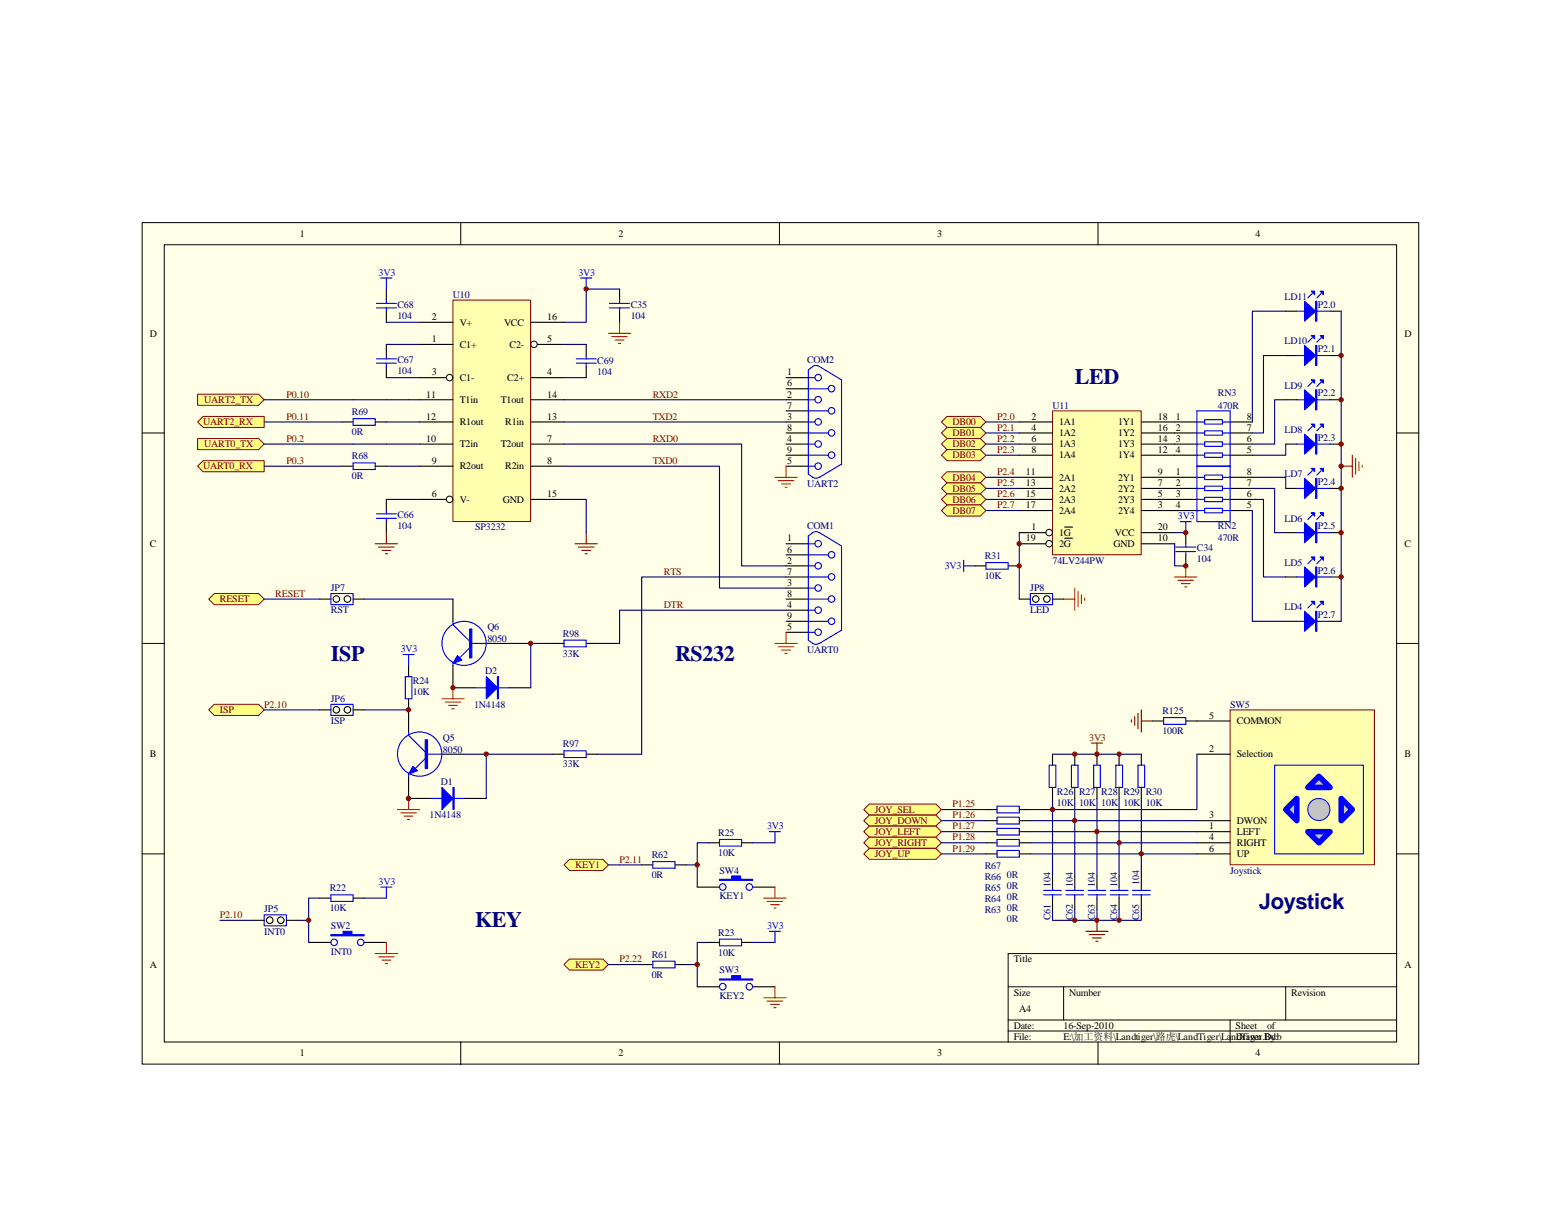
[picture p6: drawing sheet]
<svg xmlns="http://www.w3.org/2000/svg" width="279mm" height="216mm" viewBox="0 0 279 216" stroke-linecap="round" stroke-linejoin="round" font-family="sans-serif">
<path d="M25.4 39.9h228.5v150.6h-228.5z" fill="#ffffe8"/>
<g fill="none" stroke="#000" stroke-width=".18">
<path d="M25.4 39.9h228.5v150.6h-228.5zM82.5 39.9v3.9M139.5 39.9v3.9M196.5 39.9v3.9M29.4 43.8h220.6v142.7h-220.6zM25.4 77.5h4M250 77.5h4M25.4 115.2h4M250 115.2h4M25.4 152.9h4M250 152.9h4M180.4 176.7h69.6"/>
<path d="M190.4 176.7v5.9M230.1 176.7v5.9M250 170.7h-69.6v15.9M82.5 186.6v3.9M139.5 186.6v3.9M180.4 182.6h69.6M180.4 184.6h69.6M196.5 186.6v3.9M220.2 182.6v4"/>
</g>
<g fill="#ffff80" stroke="#800000" stroke-width=".18">
<path d="M35.4 70.6h10.9l1 1-1 1h-10.9z" fill-rule="evenodd"/>
<path d="M35.4 75.5l1-1h10.9v2h-10.9z" fill-rule="evenodd"/>
</g>
<path d="M140.7 67.6h4M140.7 69.6h4M140.7 71.6h4M140.7 73.6h4M140.7 75.5h4M140.7 77.5h4M140.7 79.5h4M140.7 81.5h4M140.7 83.5h4" fill="none" stroke="#000" stroke-width=".2"/>
<g fill="none" stroke="#00f" stroke-width=".2">
<path d="M144.7 79.5h1.2M144.7 77.5h3.6M144.7 75.5h1.2M144.7 73.6h3.6M144.7 71.6h1.2M144.7 69.6h3.6M144.7 67.6h1.2M145.4 65.6l.6-.2 .6 .2M145.5 65.6l-.8 .6v18.7l.8 .5M146.7 65.6l3.9 2.4v15.1l-3.9 2.3M144.7 83.5h1.2M144.7 81.5h3.6"/>
<path d="M145.4 85.4l.6 .2 .6-.2"/>
<circle cx="146.4" cy="71.6" r=".58"/>
<circle cx="146.4" cy="75.5" r=".58"/>
<circle cx="146.4" cy="67.6" r=".58"/>
<circle cx="146.4" cy="79.5" r=".58"/>
<circle cx="148.8" cy="73.5" r=".58"/>
<circle cx="148.8" cy="69.6" r=".58"/>
<circle cx="148.8" cy="77.5" r=".58"/>
<circle cx="146.4" cy="83.4" r=".58"/>
<circle cx="148.8" cy="81.5" r=".58"/>
</g>
<path d="M138.7 85.4h4M139.3 86h2.8M139.9 86.6h1.6M140.5 87.2h.4M140.7 83.5v1.9" fill="none" stroke="#f00" stroke-width=".2"/>
<g fill="#ffff80" stroke="#800000" stroke-width=".18">
<path d="M35.4 78.5h10.9l1 1-1 1h-10.9z" fill-rule="evenodd"/>
<path d="M35.4 83.5l1-1h10.9v2h-10.9z" fill-rule="evenodd"/>
</g>
<path d="M102.9 97.3h4M103.5 97.9h2.8M104.1 98.5h1.6M104.7 99.1h.4M104.9 95.4v1.9" fill="none" stroke="#800000" stroke-width=".2"/>
<path d="M81.1 53.7h13.9v39.7h-13.9z" fill="#ffffb0"/>
<path d="M81.1 53.7h13.9v39.7h-13.9z" fill="none" stroke="#800000" stroke-width=".18"/>
<g fill="none" stroke="#000" stroke-width=".2">
<path d="M69.2 51.8v1.9M69.2 55.7v2M75.1 57.7h6M95 57.7h5.9M110.9 51.8v1.9M110.9 55.7v2M61.2 75.5h2M67.2 75.5h2M69.2 61.7v1.9M69.2 65.6v2M75.1 67.6h4.8M75.1 71.6h6"/>
<path d="M75.1 75.5h6M75.1 79.5h6M75.1 61.7h6M95 71.6h5.9M95 75.5h5.9M95 79.5h5.9M95 67.6h5.9M96.2 61.7h4.7M104.9 61.7v1.9M104.9 65.6v2M61.2 83.5h2M67.2 83.5h2"/>
<path d="M69.2 89.4v2M69.2 93.4v2M75.1 89.4h4.8M75.1 83.5h6M95 83.5h5.9M95 89.4h5.9M140.7 97.3h4M140.7 99.3h4M73.1 119.1v2M81.1 107.3v3.9M81.1 119.1v4h3.9M87 115.2h4"/>
<path d="M99 115.2h1.9M104.9 115.2h2M140.7 101.3h4M140.7 103.3h4M140.7 105.3h4M140.7 107.3h4M140.7 109.2h4M140.7 111.2h4M140.7 113.2h4M73.1 125.1v5.9M73.1 139v3.9h4M79.1 135h4"/>
<path d="M91 123.1h4M99 135h1.9M104.9 135h2M83.1 142.9h3.9"/>
</g>
<g fill="none" stroke="#000" stroke-width=".18">
<circle cx="80.5" cy="67.6" r=".58"/>
<circle cx="95.6" cy="61.6" r=".58"/>
<circle cx="80.5" cy="89.4" r=".58"/>
</g>
<g fill="none" stroke="#00f" stroke-width=".2">
<path d="M67.4 55.1h3.6M67.4 54.3h3.6M68.2 49.8h1.9M69.2 49.8v2M69.2 53.7v.6M69.2 55.1v.6M103.9 49.8h2M104.9 49.8v2M109.1 55.1h3.6M109.1 54.3h3.6M110.9 53.7v.6M110.9 55.1v.6"/>
<path d="M63.2 75h4v1.1h-4zM67.4 65h3.6M67.4 64.2h3.6M69.2 63.6v.6M69.2 65v.6M103.1 65h3.6M103.1 64.2h3.6M104.9 63.6v.6M104.9 65v.6M63.2 82.9h4v1.2h-4zM67.4 92h3.6M67.4 92.8h3.6"/>
<path d="M69.2 91.4v.6M69.2 92.8v.6M144.7 99.3h3.6M144.7 97.3h1.2M145.4 95.4l.6-.2 .6 .2M145.5 95.4l-.8 .5v18.7l.8 .6M146.7 95.4l3.9 2.3v15.1l-3.9 2.4M72.1 117.2h2M73.1 117.2v1.9M81.1 111.2v.6l3 3M81.1 118.8v.3M84.1 115.2h2.9"/>
<path d="M84.1 116l-1.8 1.8M100.9 114.6h4v1.2h-4zM144.7 113.2h1.2M144.7 111.2h3.6M144.7 109.2h1.2M144.7 107.3h3.6M144.7 105.3h1.2M144.7 103.3h3.6M144.7 101.3h1.2M145.4 115.1l.6 .3 .6-.3M72.5 121.1h1.2v4h-1.2zM73.1 131v.6l3 3"/>
<path d="M73.1 138.6v.4M76.1 135.8l-1.8 1.8M76.1 135h3M85 123.1h6M100.9 134.4h4v1.2h-4zM77.1 142.9h6"/>
<circle cx="146.4" cy="97.3" r=".58"/>
<circle cx="148.8" cy="99.3" r=".58"/>
<circle cx="83.1" cy="115.2" r="4"/>
<circle cx="146.4" cy="109.2" r=".58"/>
<circle cx="146.4" cy="101.3" r=".58"/>
<circle cx="146.4" cy="113.2" r=".58"/>
<circle cx="146.4" cy="105.3" r=".58"/>
<circle cx="148.8" cy="107.2" r=".58"/>
<circle cx="148.8" cy="103.3" r=".58"/>
<circle cx="148.8" cy="111.2" r=".58"/>
<circle cx="75.1" cy="135" r="4"/>
</g>
<path d="M67.2 97.3h3.9M67.8 97.9h2.8M68.4 98.5h1.6M69 99.1h.4M69.2 95.4v1.9" fill="none" stroke="#800000" stroke-width=".2"/>
<g fill="none" stroke="#000080" stroke-width=".2">
<path d="M69.2 57.7h5.9M110.9 51.8h-6v5.9h-4M47.3 71.6h27.8M47.3 75.5h13.9M47.3 79.5h27.8M69.2 61.7h5.9M69.2 67.6h5.9M69.2 75.5h5.9M100.9 79.5h31.8v21.8h8M100.9 71.6h39.8M100.9 61.7h4M100.9 67.6h4"/>
<path d="M100.9 75.5h39.8M47.3 83.5h13.9M69.2 83.5h5.9M69.2 89.4h5.9M100.9 83.5h27.9v21.8h11.9M100.9 89.4h4v6M91 115.2h4v7.9M95 115.2h4M140.7 103.3h-25.8v31.7h-8M140.7 109.2h-29.8v6h-4M83.1 135h15.9M87 135v7.9"/>
</g>
<g fill="none" stroke="#f00" stroke-width=".2">
<path d="M108.9 59.7h4M110.9 57.7v2M109.5 60.3h2.8M110.1 60.9h1.6M110.7 61.5h.4M138.7 115.2h4M139.3 115.8h2.8M139.9 116.4h1.6M140.5 117h.4M140.7 113.2v2M79.1 125.1h4M79.7 125.7h2.8"/>
<path d="M80.3 126.3h1.6M80.9 126.9h.4M81.1 123.1v2M71.1 144.9h4M71.7 145.5h2.8M72.3 146.1h1.6M72.9 146.7h.4M73.1 142.9v2"/>
</g>
<g fill="#00f" stroke="#00f" stroke-width=".2">
<path d="M73.9 137.2l.8 .8-1.6 .6z"/>
<path d="M79.1 141l2 1.9-2 2z"/>
<path d="M81.9 117.4l.8 .8-1.6 .6z"/>
<path d="M87 121.1l2 2-2 2z"/>
<path d="M76.1 132.4h.4v5.2h-.4z" fill-rule="evenodd"/>
<path d="M81.1 141h.2v3.9h-.2z" fill-rule="evenodd"/>
<path d="M84.1 112.6h.4v5.2h-.4z" fill-rule="evenodd"/>
<path d="M89 121.1h.2v4h-.2z" fill-rule="evenodd"/>
</g>
<g fill="#ffff80" stroke="#800000" stroke-width=".18">
<path d="M37.4 107.3l1-1h7.9l1 1-1 .9h-7.9z" fill-rule="evenodd"/>
<path d="M37.4 127.1l1-1h7.9l1 1-1 1h-7.9z" fill-rule="evenodd"/>
</g>
<path d="M195.4 133h1.9M196.3 133v2M202.5 128.9v.4M203.1 128.3v1.6M203.7 127.7v2.7M204.3 129.1h2M204.3 127.1v3.9M194.4 166.7h3.9M194.9 167.3h2.8M195.5 167.9h1.6M196.1 168.5h.4M196.3 164.8v1.9" fill="none" stroke="#800000" stroke-width=".2"/>
<path d="M188.4 156.8v2M192.4 156.8v2M196.3 156.8v2M200.3 156.8v2M204.3 156.8v2M188.4 160.8v2M192.4 160.8v2M196.3 160.8v2M200.3 160.8v2M204.3 160.8v2" fill="none" stroke="#000" stroke-width=".2"/>
<g fill="none" stroke="#00f" stroke-width=".2">
<path d="M186.8 159.4h3.2M188.4 158.8v.6M190.8 159.4h3.2M192.4 158.8v.6M194.8 159.4h3.1M196.3 158.8v.6M198.7 159.4h3.2M200.3 158.8v.6M202.7 159.4h3.2M204.3 158.8v.6M186.8 160.2h3.2M188.4 160.2v.6"/>
<path d="M190.8 160.2h3.2M192.4 160.2v.6M194.8 160.2h3.1M196.3 160.2v.6M198.7 160.2h3.2M200.3 160.2v.6M202.7 160.2h3.2M204.3 160.2v.6"/>
</g>
<path d="M188.4 135h15.9M188.4 142.9v13.9M192.4 142.9v13.9M196.3 142.9v13.9M200.3 142.9v13.9M204.3 142.9v13.9M188.4 162.8v2h15.9v-2M192.4 162.8v2M196.3 162.8v2M200.3 162.8v2" fill="none" stroke="#000080" stroke-width=".2"/>
<path d="M220.2 127.1h25.8v27.7h-25.8z" fill="#ffffb0"/>
<path d="M220.2 127.1h25.8v27.7h-25.8z" fill="none" stroke="#800000" stroke-width=".18"/>
<circle cx="236.1" cy="144.9" r="1.98" fill="#c0c0c0" stroke="#00f" stroke-width=".18"/>
<g fill="#c0c0c0" stroke="#00f" stroke-width=".99">
<path d="M234.1 141l2-2 2 2z"/>
<path d="M230.1 144.9l2-2v4z"/>
<path d="M234.1 148.9h4l-2 2z"/>
<path d="M240.1 142.9l1.9 2-1.9 2z"/>
</g>
<path d="M228.1 137h15.9v15.9h-15.9z" fill="none" stroke="#00f" stroke-width=".2"/>
<path d="M214.2 129.1h6M214.2 135h6M214.2 146.9h6M214.2 148.9h6M214.2 150.9h6M214.2 152.9h6" fill="none" stroke="#000" stroke-width=".2"/>
<path d="M214.2 135v9.9h-29.8M168.5 152.9h8M168.5 150.9h8M168.5 148.9h8M168.5 146.9h8M168.5 144.9h8M184.4 152.9h29.8M184.4 150.9h29.8M184.4 146.9h29.8M184.4 148.9h29.8" fill="none" stroke="#000080" stroke-width=".2"/>
<g fill="#800000" stroke="#800000" stroke-width=".18">
<circle cx="204.3" cy="152.8" r=".39"/>
<circle cx="200.3" cy="150.9" r=".39"/>
<circle cx="196.3" cy="148.9" r=".39"/>
<circle cx="192.4" cy="146.9" r=".39"/>
<circle cx="188.4" cy="144.9" r=".39"/>
</g>
<g fill="#ffff80" stroke="#800000" stroke-width=".18">
<path d="M154.6 144.9l1-1h11.9l1 1-1 1h-11.9z" fill-rule="evenodd"/>
<path d="M154.6 146.9l1-1h11.9l1 1-1 1h-11.9z" fill-rule="evenodd"/>
<path d="M154.6 148.9l1-1h11.9l1 1-1 1h-11.9z" fill-rule="evenodd"/>
<path d="M154.6 150.9l1-1h11.9l1 1-1 1h-11.9z" fill-rule="evenodd"/>
<path d="M154.6 152.9l1-1h11.9l1 1-1 .9h-11.9z" fill-rule="evenodd"/>
</g>
<g fill="none" stroke="#000" stroke-width=".2">
<path d="M188.4 135v2M192.4 135v2M196.3 135v2M200.3 135v2M204.3 135v2M206.3 129.1h2M212.2 129.1h2M124.8 158.8h4M126.8 150.9h2M132.7 150.9h2M134.7 158.8h4M176.5 144.9h2"/>
<path d="M176.5 146.9h2M176.5 148.9h2M176.5 150.9h2M176.5 152.9h2M182.4 144.9h2M182.4 146.9h2M182.4 148.9h2M182.4 150.9h2M182.4 152.9h2M188.4 141v1.9M192.4 141v1.9M196.3 141v1.9"/>
<path d="M200.3 141v1.9M204.3 141v1.9M55.2 168.7h4M57.2 160.8h2M63.2 160.8h2M65.2 168.7h4"/>
</g>
<g fill="none" stroke="#00f" stroke-width=".2">
<path d="M187.8 137h1.2v4h-1.2zM191.8 137h1.2v4h-1.2zM195.8 137h1.1v4h-1.1zM199.7 137h1.2v4h-1.2zM203.7 137h1.2v4h-1.2zM208.3 128.5h3.9v1.2h-3.9zM68.2 158.8h1.9M69.2 158.8v2M128.8 150.3h3.9v1.2h-3.9zM137.7 148.9h2M138.7 148.9v2M178.5 144.3h3.9v1.2h-3.9z"/>
<path d="M178.5 146.3h3.9v1.2h-3.9zM178.5 148.3h3.9v1.2h-3.9zM178.5 150.3h3.9v1.2h-3.9zM178.5 152.3h3.9v1.2h-3.9zM59.2 160.2h4v1.2h-4z"/>
<circle cx="129.4" cy="158.8" r=".59"/>
<circle cx="134.1" cy="158.8" r=".59"/>
<circle cx="59.8" cy="168.7" r=".58"/>
<circle cx="64.6" cy="168.7" r=".58"/>
</g>
<g fill="#800000" stroke="#800000" stroke-width=".18">
<circle cx="196.3" cy="164.7" r=".38"/>
<circle cx="200.3" cy="164.7" r=".38"/>
<circle cx="192.4" cy="164.7" r=".39"/>
</g>
<g fill="#00f" stroke="#00f" stroke-width=".2">
<path d="M59.2 167.3h2.2v-.6h1.6v.6h2.2v.2h-6z" fill-rule="evenodd"/>
<path d="M128.8 157.4h2.2v-.6h1.5v.6h2.2v.2h-5.9z" fill-rule="evenodd"/>
</g>
<path d="M138.7 158.8v2M67.2 170.7h3.9M67.8 171.3h2.8M68.4 171.9h1.6M69 172.5h.4M69.2 168.7v2M136.7 160.8h4M137.3 161.4h2.8M137.9 162h1.6M138.5 162.6h.4" fill="none" stroke="#f00" stroke-width=".2"/>
<path d="M126.8 150.9h-2v7.9M134.7 150.9h4M57.2 160.8h-2v7.9M65.2 160.8h4" fill="none" stroke="#000080" stroke-width=".2"/>
<g fill="#ffffe8" stroke="#000" stroke-width=".2">
<circle cx="48.3" cy="164.7" r=".59"/>
<circle cx="50.3" cy="164.7" r=".59"/>
</g>
<path d="M47.3 163.8h4v1.9h-4z" fill="none" stroke="#00f" stroke-width=".2"/>
<path d="M45.3 164.8h2M51.3 164.8h2" fill="none" stroke="#000" stroke-width=".2"/>
<path d="M53.3 164.8h1.9" fill="none" stroke="#000080" stroke-width=".2"/>
<g fill="#ffffe8" stroke="#000" stroke-width=".2">
<circle cx="60.2" cy="107.2" r=".58"/>
<circle cx="62.2" cy="107.2" r=".59"/>
</g>
<path d="M59.2 106.3h4v1.9h-4z" fill="none" stroke="#00f" stroke-width=".2"/>
<path d="M57.2 107.3h2M63.2 107.3h2" fill="none" stroke="#000" stroke-width=".2"/>
<g fill="#ffffe8" stroke="#000" stroke-width=".2">
<circle cx="60.2" cy="127.1" r=".58"/>
<circle cx="62.2" cy="127.1" r=".59"/>
</g>
<g fill="none" stroke="#00f" stroke-width=".2">
<path d="M232.1 55.7h6M234.9 52.5l-.8 .8M236.5 52.5l-.8 .8M214.2 73.6h6v9.9h-6zM214.2 79.5h1.4M214.2 75.5h1.4M214.2 77.5h1.4M215.6 75.1h3.2v.8h-3.2zM215.6 77.1h3.2v.8h-3.2zM215.6 79.1h3.2v.8h-3.2zM218.8 79.5h1.4M218.8 75.5h1.4"/>
<path d="M218.8 77.5h1.4M232.1 63.6h6M232.1 71.6h6M232.1 79.5h6M234.9 60.5l-.8 .8M234.9 68.4l-.8 .8M234.9 76.3l-.8 .8M236.5 60.5l-.8 .8M236.5 68.4l-.8 .8M236.5 76.3l-.8 .8M214.2 83.5h6v9.9h-6zM214.2 87.4h1.4"/>
<path d="M214.2 81.5h1.4M214.2 85.4h1.4M214.2 89.4h1.4M214.2 91.4h1.4M215.6 81.1h3.2v.8h-3.2zM215.6 85h3.2v.9h-3.2zM215.6 87h3.2v.8h-3.2zM215.6 89h3.2v.8h-3.2zM215.6 91h3.2v.8h-3.2zM218.8 87.4h1.4M218.8 81.5h1.4M218.8 85.4h1.4"/>
<path d="M218.8 89.4h1.4M218.8 91.4h1.4M232.1 87.4h6M232.1 95.4h6M234.9 84.3l-.8 .7M234.9 92.2l-.8 .8M236.5 84.3l-.8 .7M236.5 92.2l-.8 .8M172.5 101.3h2M172.5 100.3v2M176.5 100.7h3.9v1.2h-3.9zM232.1 103.3h6"/>
<path d="M232.1 111.2h6M234.9 100.1l-.8 .8M234.9 108.1l-.8 .7M236.5 100.1l-.8 .8M236.5 108.1l-.8 .7M59.2 126.1h4v2h-4zM116.8 154.2h4v1.2h-4z"/>
</g>
<g fill="none" stroke="#000" stroke-width=".2">
<path d="M230.1 55.7h2M238.1 55.7h2M210.3 79.5h3.9M210.3 75.5h3.9M210.3 77.5h3.9M220.2 79.5h4M220.2 75.5h4M220.2 77.5h4M230.1 63.6h2M230.1 71.6h2M230.1 79.5h2M238.1 63.6h2"/>
<path d="M238.1 71.6h2M238.1 79.5h2M210.3 87.4h3.9M210.3 81.5h3.9M210.3 85.4h3.9M210.3 89.4h3.9M210.3 91.4h3.9M220.2 87.4h4M220.2 81.5h4M220.2 85.4h4M220.2 89.4h4M220.2 91.4h4"/>
<path d="M230.1 87.4h2M230.1 95.4h2M238.1 87.4h2M238.1 95.4h2M174.5 101.3h2M180.4 101.3h2M230.1 103.3h2M230.1 111.2h2M238.1 103.3h2M238.1 111.2h2M57.2 127.1h2M63.2 127.1h2"/>
<path d="M114.9 154.8h1.9M120.8 154.8h2"/>
</g>
<g fill="none" stroke="#000080" stroke-width=".2">
<path d="M230.1 55.7h-5.9v19.8M240.1 55.7v55.5M176.5 75.5h5.9M176.5 77.5h5.9M176.5 79.5h5.9M230.1 79.5v2h-5.9M230.1 63.6h-4v13.9h-1.9M230.1 71.6h-2v7.9h-3.9M176.5 81.5h5.9M176.5 85.4h5.9M176.5 87.4h5.9M176.5 89.4h5.9"/>
<path d="M176.5 91.4h5.9M182.4 95.4v11.9M224.2 85.4h5.9v2M224.2 87.4h3.9v8h2M224.2 89.4h1.9v13.9h4M224.2 91.4v19.8h5.9M47.3 107.3h9.9M65.2 107.3h15.9M47.3 127.1h9.9M65.2 127.1h7.9M110.9 154.8h4M122.8 154.8h2"/>
</g>
<g fill="#00f" stroke="#00f" stroke-width=".2">
<path d="M233.5 53.9l2 1.8-2 1.8z"/>
<path d="M236.3 52.1h.6v.6z"/>
<path d="M234.7 52.1h.6v.6z"/>
<path d="M233.5 61.8l2 1.8-2 1.8z"/>
<path d="M236.3 60.1h.6v.6z"/>
<path d="M234.7 60.1h.6v.6z"/>
<path d="M233.5 69.8l2 1.8-2 1.8z"/>
<path d="M236.3 68h.6v.6z"/>
<path d="M234.7 68h.6v.6z"/>
<path d="M233.5 77.7l2 1.8-2 1.8z"/>
<path d="M236.3 75.9h.6v.6z"/>
<path d="M234.7 75.9h.6v.6z"/>
<path d="M233.5 85.6l2 1.8-2 1.8z"/>
<path d="M236.3 83.9h.6v.6z"/>
<path d="M234.7 83.9h.6v.6z"/>
<path d="M233.5 93.6l2 1.8-2 1.8z"/>
<path d="M236.3 91.8h.6v.6z"/>
<path d="M234.7 91.8h.6v.6z"/>
<path d="M233.5 101.5l2 1.8-2 1.8z"/>
<path d="M236.3 99.7h.6v.6z"/>
<path d="M234.7 99.7h.6v.6z"/>
<path d="M233.5 109.4l2 1.8-2 1.8z"/>
<path d="M236.3 107.7h.6v.5z"/>
<path d="M234.7 107.7h.6v.5z"/>
<path d="M235.5 53.9h.2v3.6h-.2z" fill-rule="evenodd"/>
<path d="M235.5 61.8h.2v3.6h-.2z" fill-rule="evenodd"/>
<path d="M235.5 69.8h.2v3.6h-.2z" fill-rule="evenodd"/>
<path d="M235.5 77.7h.2v3.6h-.2z" fill-rule="evenodd"/>
<path d="M235.5 85.6h.2v3.6h-.2z" fill-rule="evenodd"/>
<path d="M235.5 93.6h.2v3.6h-.2z" fill-rule="evenodd"/>
<path d="M235.5 101.5h.2v3.6h-.2z" fill-rule="evenodd"/>
<path d="M235.5 109.4h.2v3.6h-.2z" fill-rule="evenodd"/>
</g>
<path d="M240.1 83.5h1.9M242 81.5v3.9M242.6 82.1v2.8M243.2 82.7v1.6M243.8 83.3v.4M190.4 107.3h2M192.4 105.3v3.9M193 105.9v2.7M193.6 106.5v1.6M194.1 107.1v.4" fill="none" stroke="#f00" stroke-width=".2"/>
<g fill="#800000" stroke="#800000" stroke-width=".18">
<circle cx="240" cy="63.6" r=".39"/>
<circle cx="240" cy="71.6" r=".39"/>
<circle cx="240" cy="79.5" r=".39"/>
<circle cx="240" cy="83.5" r=".39"/>
<circle cx="240" cy="87.4" r=".39"/>
<circle cx="240" cy="95.4" r=".39"/>
<circle cx="240" cy="103.3" r=".39"/>
</g>
<g fill="#ffff80" stroke="#800000" stroke-width=".18">
<path d="M168.5 75.5l1-1h6l1 1-1 1h-6z" fill-rule="evenodd"/>
<path d="M168.5 77.5l1-1h6l1 1-1 1h-6z" fill-rule="evenodd"/>
<path d="M168.5 79.5l1-1h6l1 1-1 1h-6z" fill-rule="evenodd"/>
<path d="M168.5 81.5l1-1h6l1 1-1 1h-6z" fill-rule="evenodd"/>
<path d="M168.5 85.4l1-.9h6l1 .9-1 1h-6z" fill-rule="evenodd"/>
<path d="M168.5 87.4l1-1h6l1 1-1 1h-6z" fill-rule="evenodd"/>
<path d="M168.5 89.4l1-1h6l1 1-1 1h-6z" fill-rule="evenodd"/>
<path d="M168.5 91.4l1-1h6l1 1-1 1h-6z" fill-rule="evenodd"/>
</g>
<path d="M188.4 73.6h15.9v25.7h-15.9z" fill="#ffffb0"/>
<path d="M188.4 73.6h15.9v25.7h-15.9z" fill="none" stroke="#800000" stroke-width=".18"/>
<g fill="none" stroke="#000" stroke-width=".2">
<path d="M182.4 75.5h6M182.4 77.5h6M182.4 79.5h6M204.3 75.5h6M204.3 77.5h6M204.3 79.5h6M182.4 95.4h4.8M182.4 97.3h4.8M182.4 81.5h6M182.4 85.4h6M182.4 87.4h6M182.4 89.4h6"/>
<path d="M182.4 91.4h6M190.6 94.4h1.4M190.6 96.4h1.4M204.3 81.5h6M204.3 85.4h6M204.3 87.4h6M204.3 89.4h6M204.3 91.4h6M204.3 95.4h6M204.3 97.3h6M212.2 95.4v1.9M212.2 99.3v2"/>
</g>
<g fill="none" stroke="#000" stroke-width=".18">
<circle cx="187.8" cy="97.3" r=".58"/>
<circle cx="187.8" cy="95.3" r=".58"/>
</g>
<path d="M210.4 98.7h3.6M210.4 97.9h3.6M211.2 93.4h2M212.2 93.4v2M212.2 97.3v.6M212.2 98.7v.6" fill="none" stroke="#00f" stroke-width=".2"/>
<path d="M210.3 103.3h3.9M210.8 103.9h2.8M211.4 104.5h1.6M212 105.1h.4M212.2 101.3v2" fill="none" stroke="#f00" stroke-width=".2"/>
<path d="M210.3 97.3v4h1.9M210.3 95.4h1.9" fill="none" stroke="#000080" stroke-width=".2"/>
<path d="M100.9 154.8l1-1h6l1 1-1 1h-6z" fill-rule="evenodd" fill="#ffff80" stroke="#800000" stroke-width=".18"/>
<path d="M108.9 154.8h2M39.3 164.8h6" fill="none" stroke="#000080" stroke-width=".2"/>
<g fill="#800000" stroke="#800000" stroke-width=".18">
<circle cx="104.9" cy="51.7" r=".39"/>
<circle cx="95" cy="115.2" r=".39"/>
<circle cx="87" cy="135" r=".39"/>
</g>
<g fill="#ffffe8" stroke="#000" stroke-width=".2">
<circle cx="185.4" cy="107.2" r=".58"/>
<circle cx="187.4" cy="107.2" r=".58"/>
</g>
<g fill="none" stroke="#00f" stroke-width=".2">
<path d="M184.4 106.3h4v1.9h-4zM116.8 172.1h4v1.2h-4zM128.8 168.1h3.9v1.2h-3.9zM137.7 166.7h2M138.7 166.7v2"/>
<circle cx="129.4" cy="176.6" r=".59"/>
<circle cx="134.1" cy="176.6" r=".59"/>
</g>
<path d="M182.4 107.3h2M188.4 107.3h2M114.9 172.7h1.9M120.8 172.7h2M124.8 176.7h4M126.8 168.7h2M132.7 168.7h2M134.7 176.7h4" fill="none" stroke="#000" stroke-width=".2"/>
<path d="M128.8 175.3h2.2v-.6h1.5v.6h2.2v.2h-5.9z" fill-rule="evenodd" fill="#00f" stroke="#00f" stroke-width=".2"/>
<path d="M136.7 178.6h4M137.3 179.2h2.8M137.9 179.8h1.6M138.7 176.7v1.9M138.5 180.4h.4" fill="none" stroke="#f00" stroke-width=".2"/>
<path d="M110.9 172.7h4M122.8 172.7h2M126.8 168.7h-2v8M134.7 168.7h4" fill="none" stroke="#000080" stroke-width=".2"/>
<path d="M100.9 172.7l1-1h6l1 1-1 1h-6z" fill-rule="evenodd" fill="#ffff80" stroke="#800000" stroke-width=".18"/>
<path d="M108.9 172.7h2" fill="none" stroke="#000080" stroke-width=".2"/>
<g fill="#800000" stroke="#800000" stroke-width=".18">
<circle cx="124.8" cy="154.8" r=".39"/>
<circle cx="124.8" cy="172.7" r=".39"/>
<circle cx="55.2" cy="164.7" r=".39"/>
<circle cx="73.1" cy="127.1" r=".39"/>
<circle cx="73.1" cy="142.9" r=".39"/>
<circle cx="81.1" cy="123.1" r=".38"/>
<circle cx="182.4" cy="101.3" r=".38"/>
<circle cx="212.2" cy="101.3" r=".39"/>
<circle cx="200.3" cy="135" r=".38"/>
<circle cx="196.3" cy="135" r=".38"/>
<circle cx="192.4" cy="135" r=".39"/>
<circle cx="182.4" cy="97.3" r=".39"/>
<circle cx="212.2" cy="95.4" r=".39"/>
</g>
<g font-size="3.9" fill="#000080">
<text x="192.4" y="68.8">LED</text>
<text x="59.2" y="118.3">ISP</text>
<text x="120.8" y="118.3">RS232</text>
<text x="85" y="165.9">KEY</text>
<text x="225.3" y="162.7">Joystick</text>
</g>
<g font-size="1.8">
<text x="53.7" y="42.4">1</text>
<text x="110.7" y="42.4">2</text>
<text x="167.7" y="42.4">3</text>
<text x="224.7" y="42.4">4</text>
<text x="77.3" y="57.3">2</text>
<text x="82.3" y="58.3">V+</text>
<text x="90.2" y="58.3">VCC</text>
<text x="98" y="57.3">16</text>
<text x="26.8" y="60.3">D</text>
<text x="77.3" y="61.2">1</text>
<text x="82.3" y="62.2">C1+</text>
<text x="91.2" y="62.2">C2-</text>
<text x="98" y="61.2">5</text>
<text x="251.4" y="60.3">D</text>
<text x="76.3" y="71.2">11</text>
<text x="77.3" y="67.2">3</text>
<text x="82.3" y="68.2">C1-</text>
<text x="90.8" y="68.2">C2+</text>
<text x="98" y="71.2">14</text>
<text x="98" y="67.2">4</text>
<text x="140.9" y="67.2">1</text>
<text x="140.9" y="69.2">6</text>
<text x="140.9" y="71.2">2</text>
<text x="76.3" y="75.1">12</text>
<text x="82.3" y="72.1">T1in</text>
<text x="82.3" y="76.1">R1out</text>
<text x="89.6" y="72.1">T1out</text>
<text x="90.4" y="76.1">R1in</text>
<text x="98" y="75.1">13</text>
<text x="140.9" y="73.1">7</text>
<text x="140.9" y="75.1">3</text>
<text x="140.9" y="77.1">8</text>
<text x="184.6" y="75.1">2</text>
<text x="184.6" y="77.1">4</text>
<text x="189.6" y="76.1">1A1</text>
<text x="200.1" y="76.1">1Y1</text>
<text x="207.3" y="75.1">18</text>
<text x="207.3" y="77.1">16</text>
<text x="210.4" y="75.1">1</text>
<text x="210.4" y="77.1">2</text>
<text x="223.2" y="77.1">7</text>
<text x="223.2" y="75.1">8</text>
<text x="76.3" y="79.1">10</text>
<text x="77.3" y="83.1">9</text>
<text x="82.3" y="80.1">T2in</text>
<text x="89.6" y="80.1">T2out</text>
<text x="98" y="83.1">8</text>
<text x="98" y="79.1">7</text>
<text x="140.9" y="79.1">4</text>
<text x="140.9" y="81.1">9</text>
<text x="140.9" y="83.1">5</text>
<text x="184.6" y="79.1">6</text>
<text x="184.6" y="81.1">8</text>
<text x="189.6" y="78.1">1A2</text>
<text x="189.6" y="80.1">1A3</text>
<text x="189.6" y="82.1">1A4</text>
<text x="200.1" y="78.1">1Y2</text>
<text x="200.1" y="80.1">1Y3</text>
<text x="200.1" y="82.1">1Y4</text>
<text x="207.3" y="79.1">14</text>
<text x="207.3" y="81.1">12</text>
<text x="210.4" y="79.1">3</text>
<text x="210.4" y="81.1">4</text>
<text x="223.2" y="81.1">5</text>
<text x="223.2" y="79.1">6</text>
<text x="77.3" y="89">6</text>
<text x="82.3" y="84">R2out</text>
<text x="82.3" y="90">V-</text>
<text x="90" y="90">GND</text>
<text x="90.4" y="84">R2in</text>
<text x="98" y="89">15</text>
<text x="183.6" y="85">11</text>
<text x="183.6" y="87">13</text>
<text x="183.6" y="89">15</text>
<text x="189.6" y="86">2A1</text>
<text x="189.6" y="88">2A2</text>
<text x="189.6" y="90">2A3</text>
<text x="200.1" y="86">2Y1</text>
<text x="200.1" y="88">2Y2</text>
<text x="200.1" y="90">2Y3</text>
<text x="207.3" y="85">9</text>
<text x="207.3" y="87">7</text>
<text x="207.3" y="89">5</text>
<text x="210.4" y="85">1</text>
<text x="210.4" y="87">2</text>
<text x="210.4" y="89">3</text>
<text x="223.2" y="89">6</text>
<text x="223.2" y="87">7</text>
<text x="223.2" y="85">8</text>
<text x="183.6" y="91">17</text>
<text x="184.6" y="95">1</text>
<text x="189.6" y="92">2A4</text>
<text x="189.6" y="95.9">1G</text>
<text x="199.5" y="95.9">VCC</text>
<text x="200.1" y="92">2Y4</text>
<text x="207.3" y="91">3</text>
<text x="207.3" y="95">20</text>
<text x="210.4" y="91">4</text>
<text x="223.2" y="91">5</text>
<text x="26.8" y="97.9">C</text>
<text x="140.9" y="96.9">1</text>
<text x="140.9" y="98.9">6</text>
<text x="140.9" y="100.9">2</text>
<text x="183.6" y="96.9">19</text>
<text x="189.6" y="97.9">2G</text>
<text x="199.3" y="97.9">GND</text>
<text x="207.3" y="96.9">10</text>
<text x="251.4" y="97.9">C</text>
<text x="140.9" y="102.9">7</text>
<text x="140.9" y="104.9">3</text>
<text x="140.9" y="106.8">8</text>
<text x="140.9" y="108.8">4</text>
<text x="140.9" y="110.8">9</text>
<text x="140.9" y="112.8">5</text>
<text x="216.4" y="128.7">5</text>
<text x="221.4" y="129.6">COMMON</text>
<text x="26.8" y="135.6">B</text>
<text x="216.4" y="134.6">2</text>
<text x="221.4" y="135.6">Selection</text>
<text x="251.4" y="135.6">B</text>
<text x="216.4" y="146.5">3</text>
<text x="216.4" y="148.5">1</text>
<text x="221.4" y="147.5">DWON</text>
<text x="221.4" y="149.5">LEFT</text>
<text x="216.4" y="150.5">4</text>
<text x="216.4" y="152.4">6</text>
<text x="221.4" y="151.4">RIGHT</text>
<text x="221.4" y="153.4">UP</text>
<text x="26.8" y="173.2">A</text>
<text x="181.4" y="172.3">Title</text>
<text x="251.4" y="173.2">A</text>
<text x="181.4" y="178.2">Size</text>
<text x="191.4" y="178.2">Number</text>
<text x="231.1" y="178.2">Revision</text>
<text x="181.4" y="184.2">Date:</text>
<text x="182.4" y="181.2">A4</text>
<text x="190.4" y="184.2">16-Sep-2010</text>
<text x="221.2" y="184.2">Sheet</text>
<text x="226.8" y="184.2">of</text>
<text x="53.7" y="189.1">1</text>
<text x="110.7" y="189.1">2</text>
<text x="167.7" y="189.1">3</text>
<text x="181.4" y="186.1">File:</text>
<text x="190.4" y="186.1">E:\加工资料\Landtiger\路虎\LandTiger\LandTiger.Ddb</text>
<text x="221.2" y="186.1">Drawn By:</text>
<text x="224.7" y="189.1">4</text>
</g>
<g font-size="1.8" fill="#00f">
<text x="67.8" y="49.3">3V3</text>
<text x="103.5" y="49.3">3V3</text>
<text x="210.8" y="93">3V3</text>
<text x="169.1" y="101.9">3V3</text>
<text x="71.7" y="116.8">3V3</text>
<text x="137.3" y="148.5">3V3</text>
<text x="67.8" y="158.4">3V3</text>
<text x="137.3" y="166.3">3V3</text>
</g>
<g font-size="1.8" fill="#000080">
<text x="81.1" y="53.3">U10</text>
<text x="229.9" y="53.7">LD11</text>
<text x="71.1" y="55.1">C68</text>
<text x="71.1" y="57.1">104</text>
<text x="112.9" y="55.1">C35</text>
<text x="112.9" y="57.1">104</text>
<text x="235.9" y="55.1">P2.0</text>
<text x="71.1" y="65">C67</text>
<text x="106.9" y="65.2">C69</text>
<text x="144.5" y="65">COM2</text>
<text x="229.9" y="61.6">LD10</text>
<text x="235.9" y="63">P2.1</text>
<text x="71.1" y="67">104</text>
<text x="106.9" y="67.2">104</text>
<text x="218" y="71">RN3</text>
<text x="229.9" y="69.6">LD9</text>
<text x="235.9" y="71">P2.2</text>
<text x="63" y="74.3">R69</text>
<text x="63" y="77.9">0R</text>
<text x="188.4" y="73.1">U11</text>
<text x="218" y="73.1">470R</text>
<text x="229.9" y="77.5">LD8</text>
<text x="63" y="82.3">R68</text>
<text x="235.9" y="78.9">P2.3</text>
<text x="63" y="85.8">0R</text>
<text x="144.5" y="87.2">UART2</text>
<text x="229.9" y="85.4">LD7</text>
<text x="235.9" y="86.8">P2.4</text>
<text x="71.1" y="92.8">C66</text>
<text x="71.1" y="94.7">104</text>
<text x="85" y="95">SP3232</text>
<text x="144.5" y="94.7">COM1</text>
<text x="218" y="94.7">RN2</text>
<text x="229.9" y="93.4">LD6</text>
<text x="235.9" y="94.7">P2.5</text>
<text x="176.3" y="100.1">R31</text>
<text x="188.4" y="100.9">74LV244PW</text>
<text x="214.2" y="98.7">C34</text>
<text x="214.2" y="100.7">104</text>
<text x="218" y="96.9">470R</text>
<text x="229.9" y="101.3">LD5</text>
<text x="59.2" y="105.9">JP7</text>
<text x="176.3" y="103.7">10K</text>
<text x="184.4" y="105.9">JP8</text>
<text x="235.9" y="102.7">P2.6</text>
<text x="59.2" y="109.8">RST</text>
<text x="87.2" y="112.8">Q6</text>
<text x="100.8" y="114">R98</text>
<text x="184.4" y="109.8">LED</text>
<text x="229.9" y="109.2">LD4</text>
<text x="235.9" y="110.6">P2.7</text>
<text x="87.2" y="115">8050</text>
<text x="100.8" y="117.5">33K</text>
<text x="144.5" y="116.9">UART0</text>
<text x="59.2" y="125.7">JP6</text>
<text x="73.9" y="122.5">R24</text>
<text x="73.9" y="124.5">10K</text>
<text x="86.8" y="120.7">D2</text>
<text x="59.2" y="129.6">ISP</text>
<text x="84.9" y="126.7">1N4148</text>
<text x="208.1" y="127.8">R125</text>
<text x="208.1" y="131.4">100R</text>
<text x="220.2" y="126.7">SW5</text>
<text x="79.3" y="132.6">Q5</text>
<text x="79.3" y="134.8">8050</text>
<text x="100.8" y="133.8">R97</text>
<text x="100.8" y="137.4">33K</text>
<text x="78.9" y="140.5">D1</text>
<text x="189.2" y="142.3">R26 R27 R28 R29 R30</text>
<text x="76.9" y="146.5">1N4148</text>
<text x="128.6" y="149.7">R25</text>
<text x="189.2" y="144.3">10K</text>
<text x="193.1" y="144.3">10K</text>
<text x="197.1" y="144.3">10K</text>
<text x="201.1" y="144.3">10K</text>
<text x="205.1" y="144.3">10K</text>
<text x="116.6" y="153.6">R62</text>
<text x="128.6" y="153.2">10K</text>
<text x="176.3" y="155.6">R67</text>
<text x="59" y="159.6">R22</text>
<text x="116.6" y="157.2">0R</text>
<text x="128.8" y="156.4">SW4</text>
<text x="128.8" y="161">KEY1</text>
<text x="176.3" y="157.6">R66</text>
<text x="176.3" y="159.6">R65</text>
<text x="176.3" y="161.6">R64</text>
<text x="180.2" y="157.2">0R</text>
<text x="180.2" y="159.2">0R</text>
<text x="180.2" y="161.2">0R</text>
<text x="188" y="158.8" transform="rotate(-90 188 158.8)">104</text>
<text x="192" y="158.8" transform="rotate(-90 192 158.8)">104</text>
<text x="196" y="158.8" transform="rotate(-90 196 158.8)">104</text>
<text x="200" y="158.8" transform="rotate(-90 200 158.8)">104</text>
<text x="203.9" y="158.4" transform="rotate(-90 203.9 158.4)">104</text>
<text x="220.2" y="156.4">Joystick</text>
<text x="47.3" y="163.3">JP5</text>
<text x="47.3" y="167.3">INT0</text>
<text x="59" y="163.2">10K</text>
<text x="59.2" y="166.3">SW2</text>
<text x="128.6" y="167.5">R23</text>
<text x="176.3" y="163.5">R63</text>
<text x="180.2" y="163.2">0R</text>
<text x="180.2" y="165.1">0R</text>
<text x="188" y="164.8" transform="rotate(-90 188 164.8)">C61</text>
<text x="192" y="164.8" transform="rotate(-90 192 164.8)">C62</text>
<text x="196" y="164.8" transform="rotate(-90 196 164.8)">C63</text>
<text x="200" y="164.8" transform="rotate(-90 200 164.8)">C64</text>
<text x="203.9" y="164.8" transform="rotate(-90 203.9 164.8)">C65</text>
<text x="59.2" y="170.9">INT0</text>
<text x="116.6" y="171.5">R61</text>
<text x="128.6" y="171.1">10K</text>
<text x="116.6" y="175">0R</text>
<text x="128.8" y="174.2">SW3</text>
<text x="128.8" y="178.8">KEY2</text>
</g>
<g font-size="1.8" fill="#800000">
<text x="51.3" y="71.2">P0.10</text>
<text x="116.8" y="71.2">RXD2</text>
<text x="36.4" y="76.1">UART2_RX</text>
<text x="36.6" y="72.1">UART2_TX</text>
<text x="51.3" y="75.1">P0.11</text>
<text x="116.8" y="75.1">TXD2</text>
<text x="170.5" y="76.1">DB00</text>
<text x="178.5" y="75.1">P2.0</text>
<text x="178.5" y="77.1">P2.1</text>
<text x="36.6" y="80.1">UART0_TX</text>
<text x="51.3" y="79.1">P0.2</text>
<text x="51.3" y="83.1">P0.3</text>
<text x="116.8" y="79.1">RXD0</text>
<text x="116.8" y="83.1">TXD0</text>
<text x="170.5" y="78.1">DB01</text>
<text x="170.5" y="80.1">DB02</text>
<text x="170.5" y="82.1">DB03</text>
<text x="178.5" y="79.1">P2.2</text>
<text x="178.5" y="81.1">P2.3</text>
<text x="36.4" y="84">UART0_RX</text>
<text x="170.5" y="86">DB04</text>
<text x="170.5" y="88">DB05</text>
<text x="170.5" y="90">DB06</text>
<text x="178.5" y="85">P2.4</text>
<text x="178.5" y="87">P2.5</text>
<text x="178.5" y="89">P2.6</text>
<text x="170.5" y="92">DB07</text>
<text x="178.5" y="91">P2.7</text>
<text x="39.3" y="107.8">RESET</text>
<text x="49.3" y="106.8">RESET</text>
<text x="118.8" y="102.9">RTS</text>
<text x="118.8" y="108.8">DTR</text>
<text x="39.3" y="127.7">ISP</text>
<text x="47.3" y="126.7">P2.10</text>
<text x="194.9" y="132.6">3V3</text>
<text x="156.6" y="145.5">JOY_SEL</text>
<text x="156.6" y="147.5">JOY_DOWN</text>
<text x="156.6" y="149.5">JOY_LEFT</text>
<text x="170.5" y="144.5">P1.25</text>
<text x="170.5" y="146.5">P1.26</text>
<text x="170.5" y="148.5">P1.27</text>
<text x="102.9" y="155.4">KEY1</text>
<text x="110.9" y="154.4">P2.11</text>
<text x="156.6" y="151.4">JOY_RIGHT</text>
<text x="156.6" y="153.4">JOY_UP</text>
<text x="170.5" y="150.5">P1.28</text>
<text x="170.5" y="152.4">P1.29</text>
<text x="39.3" y="164.3">P2.10</text>
<text x="102.9" y="173.2">KEY2</text>
<text x="110.9" y="172.3">P2.22</text>
</g>
</svg>
